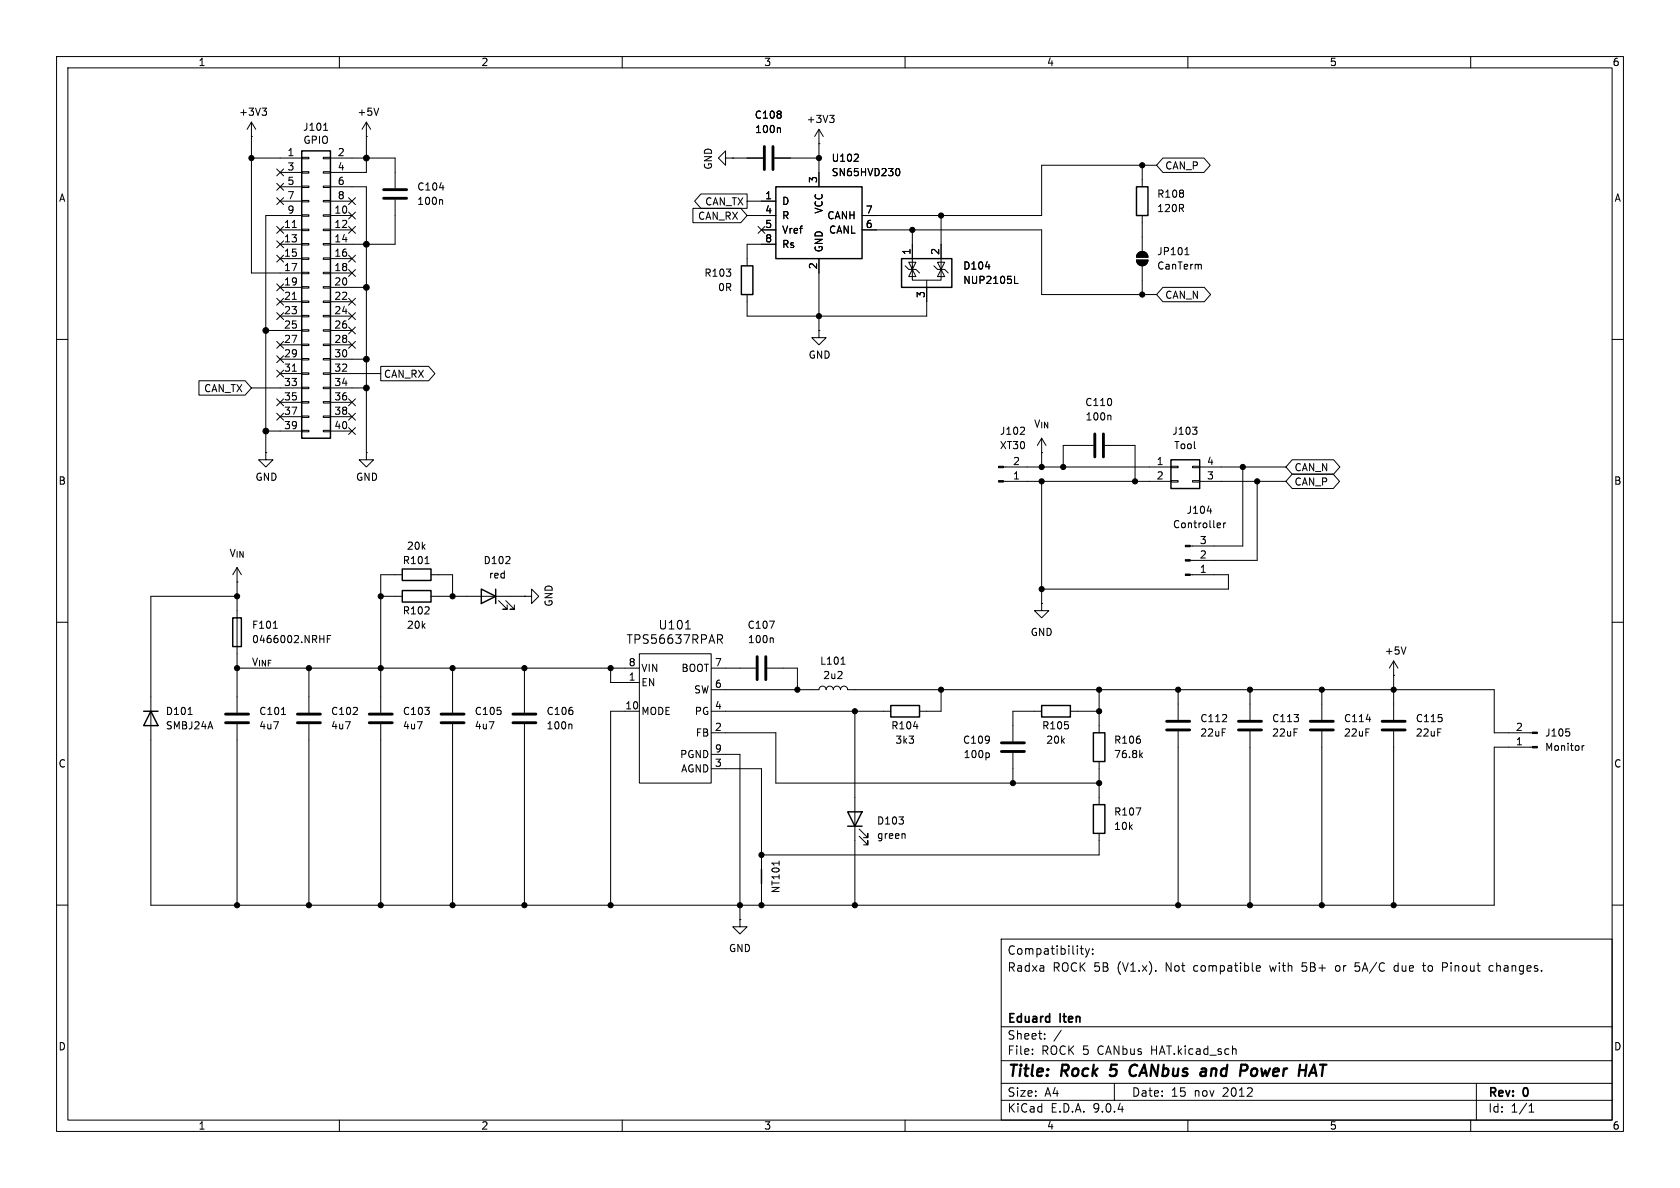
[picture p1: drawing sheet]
<svg xmlns="http://www.w3.org/2000/svg" width="297mm" height="210mm" viewBox="0 0 297 210" stroke-linecap="round" stroke-linejoin="round" font-family="sans-serif">
<g fill="none" stroke="#000" stroke-width=".18">
<path d="M10 10h277v190h-277zM12 12h273v186h-273zM46.3 19.1h.8l-.4 .5M46.9 19.6l.2 .2v.3l-.2 .3M60 10v2M67 19.1l-.5 1.3M110 10v2M160 10v2M210 10v2M260 10v2M44.4 24.1h.1M44.4 21.6l-.7 1.3"/>
<path d="M44.4 21.6l.8 1.3M44.4 21.6v26.7h8.9M44.4 27.9h8.9M48.9 29.9l1.2 1.2M48.9 35l1.2 1.2M48.9 32.4l1.2 1.2M49.5 35.6h3.8M49.5 30.5h3.8M49.5 33h3.8M50.1 29.9l-1.2 1.2M50.1 35l-1.2 1.2M50.1 32.4l-1.2 1.2"/>
<path d="M53.3 27.8h1.3v.3h-1.3zM53.3 30.4h1.3v.2h-1.3zM53.3 32.9h1.3v.2h-1.3zM53.3 35.4h1.3v.3h-1.3zM53.3 38h1.3v.2h-1.3zM53.3 38.1h-6.3v41.9M57.1 27.8h1.3v.3h-1.3zM57.1 30.4h1.3v.2h-1.3zM57.1 32.9h1.3v.2h-1.3zM57.1 35.4h1.3v.3h-1.3zM57.1 38h1.3v.2h-1.3zM57.2 23h.7"/>
<path d="M58.4 35.6h3.8M58.4 38.1h3.8M58.4 27.9h11.4v5.4M58.4 33h6.4v47M61.6 37.5l1.2 1.2M61.6 35l1.2 1.2M62.8 37.5l-1.2 1.2M62.8 35l-1.2 1.2M64.8 24.1h.1M64.8 21.6v8.9h-6.4M64.8 21.6l-.8 1.3M64.8 21.6l.7 1.3"/>
<path d="M69.8 35.3v7.9h-11.4M77.7 33.2h.8M78.1 35.3l.1 .2v.6M122.5 36.8h8.5l1.1 1.3-1.1 1.3h-8.5zM123.9 34.3h8.2v2.5h-8.2l-1.1-1.2zM128.3 27.9v-1.2l-1.3 1.2 1.3 1.3v-1.3h1.2M129.5 27.9h.1M129.5 27.9h5.4M132.1 35.6h5.1M132.1 38.1h5.1M136.9 27.9h7.9M137.8 22.6l.2 .2v.6"/>
<path d="M144.8 25.4h.1M144.8 22.9v10.1M144.8 22.9l-.8 1.2M144.8 22.9l.7 1.2M146.7 20.4h.7l-.4 .5M147.2 20.9l.2 .2v.3l-.2 .3M151 28.5h.8M151.7 27.4v.4M158.5 29.9l.1-.1a.68 .68 0 0 1 .5 .6 .68 .68 0 0 1-.5 .7l-.1-.1M166.4 38.1v9.5M201.9 29.2v3.8M201.9 38.1v6.4"/>
<path d="M204.5 29.2h-20.4v8.9h-31.7M205.6 27.9h7.2l1.2 1.3-1.2 1.3h-7.2l-1.1-1.3zM47 58.4h6.3M48.9 55.3l1.2 1.2M48.9 52.7l1.2 1.2M48.9 42.6l1.2 1.2M48.9 40l1.2 1.2M48.9 45.1l1.2 1.2M48.9 50.2l1.2 1.2M49.5 40.6h3.8M49.5 43.2h3.8M49.5 45.7h3.8"/>
<path d="M49.5 50.8h3.8M49.5 53.3h3.8M49.5 55.9h3.8M50.1 55.3l-1.2 1.2M50.1 52.7l-1.2 1.2M50.1 50.2l-1.2 1.2M50.1 42.6l-1.2 1.2M50.1 40l-1.2 1.2M50.1 45.1l-1.2 1.2M51.7 40.2h.7M51.7 52.9h.7M53.3 40.5h1.3v.3h-1.3z"/>
<path d="M53.3 43.1h1.3v.2h-1.3zM53.3 45.6h1.3v.2h-1.3zM53.3 48.1h1.3v.3h-1.3zM53.3 50.7h1.3v.2h-1.3zM53.3 53.2h1.3v.3h-1.3zM53.3 55.8h1.3v.2h-1.3zM53.3 58.3h1.3v.2h-1.3zM57.1 40.5h1.3v.3h-1.3zM57.1 43.1h1.3v.2h-1.3zM57.1 45.6h1.3v.2h-1.3zM57.1 48.1h1.3v.3h-1.3zM57.1 50.7h1.3v.2h-1.3z"/>
<path d="M57.1 53.2h1.3v.3h-1.3zM57.1 55.8h1.3v.2h-1.3zM57.1 58.3h1.3v.2h-1.3zM58.4 40.6h3.8M58.4 45.7h3.8M58.4 48.3h3.8M58.4 50.8h6.4M58.4 53.3h3.8M58.4 55.9h3.8M58.4 58.4h3.8M61.6 45.1l1.2 1.2M61.6 40l1.2 1.2"/>
<path d="M61.6 52.7l1.2 1.2M61.6 55.3l1.2 1.2M61.6 57.8l1.2 1.2M61.6 47.7l1.2 1.2M62.8 52.7l-1.2 1.2M62.8 47.7l-1.2 1.2M62.8 40l-1.2 1.2M62.8 45.1l-1.2 1.2M62.8 55.3l-1.2 1.2M62.8 57.8l-1.2 1.2M134 40l1.2 1.2M134.6 40.6h2.6"/>
<path d="M135.2 40l-1.2 1.2M137.2 43.2h-5.1v3.8M144.8 58.4v1.3h1.2l-1.2 1.3-1.3-1.3h1.3M144.8 58.4h.1M144.8 45.7v12.7M152.4 40.6h31.7v11.5h20.4M160 47l.7 .6h1.2l.7 .7M161.3 47.6v1.9h5.1v-1.9M161.3 47.6l.6 1.3h-1.2zM161.3 47v.6l.6-1.2h-1.2l.6 1.2M161.3 40.6v7M163.8 49.5v6.4h-31.7v-3.8"/>
<path d="M165.1 47l.6 .6h1.3l.6 .7M165.7 46.4h1.3l-.6 1.2zM166.4 47.6l.6 1.3h-1.3zM174.2 47.1h.8M179.4 50.1h.6M200.9 46h2a1.02 1.02 0 0 1-1 1 1.02 1.02 0 0 1-1-1zM201.2 44.8a1.02 1.02 0 0 1 1.1-.3 1.02 1.02 0 0 1 .6 1h-2zM201.9 47v5.1M205.6 50.8h7.3l1.1 1.3-1.1 1.2h-7.3l-1.1-1.2zM209.5 45h.7M209.7 43.9l.1-.1v1.2M212.3 46.8l.1 .8"/>
<path d="M10 60h2M35.2 67.3h8.1l1.1 1.3-1.1 1.3h-8.1zM44.4 68.6h8.9M47 76.2h6.3M48.9 65.4l1.2 1.2M48.9 73.1l1.2 1.2M48.9 60.4l1.2 1.2M48.9 62.9l1.2 1.2M48.9 70.5l1.2 1.2M49.5 61h3.8M49.5 63.5h3.8M49.5 66h3.8"/>
<path d="M49.5 71.1h3.8M49.5 73.7h3.8M50.1 73.1l-1.2 1.2M50.1 65.4l-1.2 1.2M50.1 60.4l-1.2 1.2M50.1 62.9l-1.2 1.2M50.1 70.5l-1.2 1.2M51.7 65.6h.7M53.3 60.8h1.3v.3h-1.3zM53.3 63.4h1.3v.2h-1.3zM53.3 65.9h1.3v.3h-1.3zM53.3 68.5h1.3v.2h-1.3z"/>
<path d="M53.3 71h1.3v.2h-1.3zM53.3 73.5h1.3v.3h-1.3zM53.3 76.1h1.3v.2h-1.3zM57.1 60.8h1.3v.3h-1.3zM57.1 63.4h1.3v.2h-1.3zM57.1 65.9h1.3v.3h-1.3zM57.1 68.5h1.3v.2h-1.3zM57.1 71h1.3v.2h-1.3zM57.1 73.5h1.3v.3h-1.3zM57.1 76.1h1.3v.2h-1.3zM58.4 61h3.8M58.4 63.5h6.4"/>
<path d="M58.4 66h8.9M58.4 68.6h6.4M58.4 71.1h3.8M58.4 73.7h3.8M58.4 76.2h3.8M61.6 60.4l1.2 1.2M61.6 75.6l1.2 1.2M61.6 73.1l1.2 1.2M61.6 70.5l1.2 1.2M62.8 60.4l-1.2 1.2M62.8 75.6l-1.2 1.2M62.8 73.1l-1.2 1.2"/>
<path d="M62.8 70.5l-1.2 1.2M67.3 64.8h8.5l1.1 1.2-1.1 1.3h-8.5zM181 75.6l.1 .2v.3l-.8 .7h.8M184.1 77.5l-.7 1.2M184.1 77.5l.8 1.2M184.1 77.5v5.1M193.3 78.7h-5.3v3.9M195.3 78.7h5.4v6.4M196.2 73.4l.2 .2v.6M210.8 75.5h.8l-.4 .5M211.5 76.1l.1 .1-.1 .5M285 60h2"/>
<path d="M47 80v1.3h1.3l-1.3 1.3-1.3-1.3h1.3M47 80h.1M64.8 80v1.3h1.2l-1.2 1.3-1.3-1.3h1.3M64.8 80h.1M75.1 99.6h.8M177.4 82.6h29.6M177.4 85.1h29.6M184.1 80h.1M184.1 85.1v21.6M207 82.4h1.3v.3h-1.3zM207 85h1.3v.2h-1.3zM210.8 82.4h1.3v.3h-1.3z"/>
<path d="M210.8 85h1.3v.2h-1.3zM212.1 82.6h15.2M212.1 85.1h15.2M213.4 90.3h.8M215.4 92.4l.3 .1 .1 .2-.6 .2M215.7 93.2l-.3 .1M216.3 92.4v.9M216.7 92.4l-.4 .3M219.7 82.6v13.9h-9.3M222.2 85.1v14h-11.8M228.4 83.8h7.3l1.1 1.3-1.1 1.3h-7.3l-1.1-1.3zM228.4 81.3h7.4l1.1 1.3-1.1 1.2h-7.4l-1.1-1.2z"/>
<path d="M10 110h2M41.9 102.9h.1M41.9 105.4h-15.2v54.6h237.5v-27.9h6.7M41.9 118.1h71.1M41.9 100.3l-.8 1.3M41.9 100.3l.8 1.3M41.9 100.3v25.7M48.3 111.1h.7M54.6 118.1v7.9M57.9 112.9h.4M58.5 112.3h-.6v1.3M67.3 105.4h3.8"/>
<path d="M71.1 101.6h-3.8v24.4M76.2 101.6h3.8v3.8M76.2 105.4h16.5M80 118.1v7.9M88.1 106.2l1.6 1.5h-.8h.8v-.8M89.4 106.2l1.5 1.5h-.7h.7v-.8M92.7 105.4h1.3v-1.3l1.2 1.3-1.2 1.3v-1.3M92.7 105.4h.1M92.7 118.1v7.9M107.9 118.1v2.6h5.1M113 115.6h12.7v22.8h-12.7zM121.2 111.2h.9"/>
<path d="M125.7 118.1h7.9M126.9 112.2h.5l.3 .3-.1 .4-.7 .1M127.2 113l.5 .7M135.6 118.1h5.4v3.8M136 109.8h.9l-.6 1.3M136.5 112.8l.2 .1v.7M148.7 117.4h.7M184.1 106.7v1.3h1.3l-1.3 1.2-1.2-1.2h1.2M184.1 106.7h.1M210.4 101.6h6.8v2.5h-33.1M246.4 119.4h.1M246.4 116.8l-.8 1.3"/>
<path d="M246.4 116.8l.7 1.3M246.4 116.8v10.5M248.6 114.4l-.5 1.2M285 110h2M33.3 126.3h.7M41.9 128v32M49.8 126.3h.7M54.6 128v32M67.3 128v32M80 128v32M92.7 128v32M100.9 128l.2 .2v.6"/>
<path d="M113 125.7h-5.1v34.3M125.7 121.9h19.1a.64 .64 0 0 1 .6-.6 .64 .64 0 0 1 .6 .6 .64 .64 0 0 1 .7-.6 .64 .64 0 0 1 .6 .6 .64 .64 0 0 1 .7-.6 .64 .64 0 0 1 .6 .6 .64 .64 0 0 1 .6-.6 .64 .64 0 0 1 .7 .6h114.3v7.6h6.7M125.7 129.5h11.5v8.9h57.1M125.7 135.9h8.9v24.1M125.7 125.7h31.8M125.7 133.4h5.1v29.2M151.1 125.7v34.3M161.5 128.4h.8M166.4 121.9v3.8h-3.8M174.7 133.1l.2 .2v.4l-.2 .2M179.1 133.1v5.3M184.1 125.7h-5v5.4"/>
<path d="M189.2 125.7h5.1M194.3 121.9v7.6M194.3 134.6v7.6M201.6 133.4l.4 .5M202 133.1l-.5 .5M208.3 121.9v5.4M208.3 129.3v30.7M221 121.9v5.4M221 129.3v30.7M233.7 121.9v5.4M233.7 129.3v30.7M241.5 127.2h.8"/>
<path d="M246.4 129.3v30.7M276.9 128.8h.6M277.4 129.4l.1 .2-.1 .5M279.7 131.8v.9M280.1 131.8l-.4 .3M137.7 152.2v.7M151.9 147.8l1.5 1.6v-.8v.8h-.7M151.9 146.6l1.5 1.5v-.8v.8h-.7M159.9 147.4l.1 .8M194.3 147.3v3.8h-59.7M200.8 142.8h.9l-.6 1.3M10 160h2"/>
<path d="M130.8 162.6v1.2h1.3l-1.3 1.3-1.3-1.3h1.3M130.8 162.6h.1M177 166h108v32h-108zM191 167.7h.5M191.2 167.2v1.3l.3 .2M191.9 167.7l.3 1M192.2 168.7l-.1 .4-.2 .1M192.6 167.7l-.4 1M193.2 168.6v.1M193.2 167.8v.1M222.2 171.6h.5M222.2 170.8l.4-.1 .2 .4-.7 .1"/>
<path d="M230.2 171.6h.1M230.2 170.2v.7v-.1M236.4 170.7l-.3 .3v.4l.3 .3M239.5 171.6l.6 .1M240.3 170.2h-.7l-.1 .7 .6-.1M247 170.7l-.4 .1-.1 .2v.6l.5 .1M251.5 170.7h.5M251.7 171.6l.3 .1M255 170.2h.6l.3 .3-.2 .4-.7 .1M264 170.8l-.5-.1-.3 .3v.4l.2 .2h.6M285 160h2M60 198v2"/>
<path d="M110 198v2M160 198v2M177 194.5h108M177 191.5h108M177 187.5h108M177 181.5h108M182.5 186.3v.1M182.5 185.5v.1M184.7 183.6v.1M184.7 182.8v.1M187.6 182.1l-1.3 2M197 191.5v3"/>
<path d="M210 198v2M218.3 185.4l.2 .2v.8M260 198v2M261 191.5v6.5M270.3 196.6h.9M270.3 195.5l.4-.4v1.5"/>
</g>
<path d="M196.2 190l.2 .2M196.5 188.2l-.2 1 .1-.1M199.7 189.7a.63 .63 0 0 0 1 .4M200.7 188.2a.88 .88 0 0 0-1 .9M221.9 188.9a.62 .62 0 0 0-.7 .4v.7l.3 .2h.3M231.4 190.2l.9-2 .4 2M231.7 189.6h.9" fill="none" stroke="#000" stroke-width=".4"/>
<g fill="#000" stroke="#000" stroke-width=".18">
<path d="M200.9 46h2a1.02 1.02 0 0 1-1 1 1.02 1.02 0 0 1-1-1zM201.2 44.8a1.02 1.02 0 0 1 1.1-.3 1.02 1.02 0 0 1 .6 1h-2zM176.5 85h.9v.2h-.9zM176.5 82.4h.9v.3h-.9zM209.5 98.9h.9v.3h-.9zM209.5 96.4h.9v.2h-.9zM209.5 101.5h.9v.2h-.9zM270.9 132h.9v.2h-.9zM270.9 129.4h.9v.3h-.9z"/>
<circle cx="44.4" cy="27.9" r=".46"/>
<circle cx="64.8" cy="27.9" r=".51"/>
<circle cx="144.8" cy="27.9" r=".46"/>
<circle cx="166.4" cy="38.1" r=".46"/>
<circle cx="201.9" cy="29.2" r=".46"/>
<circle cx="47" cy="58.4" r=".51"/>
<circle cx="64.8" cy="50.8" r=".51"/>
<circle cx="64.8" cy="43.2" r=".51"/>
<circle cx="144.8" cy="55.9" r=".46"/>
<circle cx="161.3" cy="40.6" r=".46"/>
<circle cx="201.9" cy="52.1" r=".46"/>
<circle cx="47" cy="76.2" r=".51"/>
<circle cx="64.8" cy="63.5" r=".51"/>
<circle cx="64.8" cy="68.6" r=".51"/>
<circle cx="184.1" cy="85.1" r=".46"/>
<circle cx="184.1" cy="82.6" r=".46"/>
<circle cx="188" cy="82.6" r=".46"/>
<circle cx="200.7" cy="85.1" r=".46"/>
<circle cx="219.7" cy="82.6" r=".46"/>
<circle cx="222.2" cy="85.1" r=".46"/>
<circle cx="41.9" cy="118.1" r=".46"/>
<circle cx="41.9" cy="105.4" r=".46"/>
<circle cx="54.6" cy="118.1" r=".46"/>
<circle cx="67.3" cy="105.4" r=".46"/>
<circle cx="67.3" cy="118.1" r=".46"/>
<circle cx="80" cy="118.1" r=".46"/>
<circle cx="80" cy="105.4" r=".46"/>
<circle cx="92.7" cy="118.1" r=".46"/>
<circle cx="107.9" cy="118.1" r=".46"/>
<circle cx="184.1" cy="104.1" r=".46"/>
<circle cx="141" cy="121.9" r=".46"/>
<circle cx="151.1" cy="125.7" r=".46"/>
<circle cx="166.4" cy="121.9" r=".46"/>
<circle cx="179.1" cy="138.4" r=".46"/>
<circle cx="194.3" cy="121.9" r=".46"/>
<circle cx="194.3" cy="138.4" r=".46"/>
<circle cx="194.3" cy="125.7" r=".46"/>
<circle cx="208.3" cy="121.9" r=".46"/>
<circle cx="221" cy="121.9" r=".46"/>
<circle cx="233.7" cy="121.9" r=".46"/>
<circle cx="246.4" cy="121.9" r=".46"/>
<circle cx="134.6" cy="151.1" r=".46"/>
<circle cx="41.9" cy="160" r=".46"/>
<circle cx="54.6" cy="160" r=".46"/>
<circle cx="67.3" cy="160" r=".46"/>
<circle cx="80" cy="160" r=".46"/>
<circle cx="92.7" cy="160" r=".46"/>
<circle cx="107.9" cy="160" r=".46"/>
<circle cx="130.8" cy="160" r=".46"/>
<circle cx="134.6" cy="160" r=".46"/>
<circle cx="151.1" cy="160" r=".46"/>
<circle cx="208.3" cy="160" r=".46"/>
<circle cx="221" cy="160" r=".46"/>
<circle cx="233.7" cy="160" r=".46"/>
<circle cx="246.4" cy="160" r=".46"/>
</g>
<g fill="none" stroke="#000" stroke-width=".51">
<path d="M67.8 35.1h4.1M67.8 33.5h4.1M135.1 25.9v4.1M136.7 25.9v4.1M193.5 76.7v4.1M195.1 76.7v4.1M133.9 116.1v4M135.4 116.1v4M39.9 126.2h4M39.9 127.8h4M52.6 126.2h4M52.6 127.8h4"/>
<path d="M65.3 126.2h4M65.3 127.8h4M78 126.2h4M78 127.8h4M90.7 126.2h4M90.7 127.8h4M177 131.3h4.1M177 132.8h4.1M206.2 127.5h4.1M206.2 129h4.1M218.9 127.5h4.1M218.9 129h4.1"/>
<path d="M231.6 127.5h4.1M231.6 129h4.1M244.3 127.5h4.1M244.3 129h4.1"/>
</g>
<g fill="none" stroke="#000" stroke-width=".25">
<path d="M53.3 26.7h5.1v50.8h-5.1zM137.2 33h15.2v12.7h-15.2zM200.9 33h2v5.1h-2zM131.1 47h2v5.1h-2zM159.4 45.7h8.9v5.1h-8.9zM207 81.3h5.1v5.1h-5.1zM41.1 109.2h1.6v5.1h-1.6zM71.1 104.4h5.1v2h-5.1zM71.1 100.6h5.1v2h-5.1zM85.1 104.1l2.5 1.3-2.5 1.3zM87.6 104.1v2.6M25.4 125.7h2.5"/>
<path d="M26.7 125.7l1.2 2.6h-2.5zM157.5 124.7h5.1v2h-5.1zM184.1 124.7h5.1v2h-5.1zM193.3 129.5h2v5.1h-2zM134.6 153.7v2.5M149.9 143.5h2.5l-1.3 2.6zM149.9 146.1h2.5M193.3 142.2h2v5.1h-2z"/>
</g>
<g font-size="2.8">
<text x="178" y="190.9">Title:</text>
<text x="187.7" y="190.9">Rock</text>
<text x="197.1" y="190.9">5</text>
<text x="201.4" y="190.9">CANbus</text>
<text x="214.7" y="190.9">and</text>
<text x="222.5" y="190.9">Power</text>
<text x="233.7" y="190.9">HAT</text>
</g>
<g font-size="2.1">
<text x="116.3" y="111.5">U101</text>
<text x="110.7" y="114">TPS56637RPAR</text>
<text x="178" y="172">Radxa</text>
<text x="178" y="169">Compatibility:</text>
<text x="186.1" y="172">ROCK 5B</text>
<text x="197.7" y="172">(V1.x).</text>
<text x="206.3" y="172">Not</text>
<text x="211.4" y="172">compatible</text>
<text x="225.1" y="172">with</text>
<text x="230.9" y="172">5B+</text>
<text x="237" y="172">or</text>
<text x="240.6" y="172">5A/C</text>
<text x="247.6" y="172">due</text>
<text x="252.9" y="172">to</text>
<text x="256.5" y="172">Pinout</text>
<text x="264.9" y="172">changes.</text>
<text x="178" y="184">Sheet:</text>
<text x="178" y="181.2">Eduard</text>
<text x="187.5" y="181.2">Iten</text>
<text x="178" y="186.7">File:</text>
<text x="184.1" y="186.7">ROCK 5</text>
<text x="194.2" y="186.7">CANbus</text>
<text x="203.8" y="186.7">HAT.kicad_sch</text>
<text x="178" y="196.9">KiCad</text>
<text x="178" y="194.1">Size:</text>
<text x="184.7" y="194.1">A4</text>
<text x="185.7" y="196.9">E.D.A.</text>
<text x="193.3" y="196.9">9.0.4</text>
<text x="200" y="194.1">Date:</text>
<text x="207" y="194.1">15</text>
<text x="211.2" y="194.1">nov</text>
<text x="216.3" y="194.1">2012</text>
<text x="263" y="194.3">Rev:</text>
<text x="263" y="196.9">Id:</text>
<text x="267.1" y="196.9">1/1</text>
<text x="269.4" y="194.3">0</text>
</g>
<g font-size="1.8">
<text x="35" y="11.9">1</text>
<text x="85" y="11.9">2</text>
<text x="135" y="11.9">3</text>
<text x="185" y="11.9">4</text>
<text x="235" y="11.9">5</text>
<text x="285" y="11.9">6</text>
<text x="42.2" y="20.7">+3V3</text>
<text x="53.5" y="23.3">J101</text>
<text x="63.1" y="20.7">+5V</text>
<text x="133.3" y="21.2">C108</text>
<text x="133.4" y="23.7">100n</text>
<text x="142.5" y="21.9">+3V3</text>
<text x="50.7" y="27.7">1</text>
<text x="53.5" y="25.6">GPIO</text>
<text x="59.6" y="27.7">2</text>
<text x="146.9" y="28.8">U102</text>
<text x="10.3" y="35.9">A</text>
<text x="50.7" y="30.2">3</text>
<text x="50.7" y="32.8">5</text>
<text x="50.7" y="35.3">7</text>
<text x="59.6" y="30.2">4</text>
<text x="59.6" y="32.8">6</text>
<text x="59.6" y="35.3">8</text>
<text x="73.7" y="33.9">C104</text>
<text x="126.1" y="30.1" transform="rotate(-90 126.1 30.1)">GND</text>
<text x="135.2" y="35.3">1</text>
<text x="144.5" y="32.5" transform="rotate(-90 144.5 32.5)">3</text>
<text x="146.9" y="31.3">SN65HVD230</text>
<text x="204.5" y="35.2">R108</text>
<text x="205.9" y="30.2">CAN_P</text>
<text x="285.3" y="35.9">A</text>
<text x="50.1" y="40.4">11</text>
<text x="50.7" y="37.8">9</text>
<text x="59" y="37.8">10</text>
<text x="59" y="40.4">12</text>
<text x="73.7" y="36.4">100n</text>
<text x="123.3" y="39.1">CAN_RX</text>
<text x="124.6" y="36.5">CAN_TX</text>
<text x="135.2" y="37.8">4</text>
<text x="135.2" y="40.4">5</text>
<text x="138.2" y="36.4">D</text>
<text x="138.2" y="39">R</text>
<text x="138.2" y="41.5">Vref</text>
<text x="145.6" y="37.9" transform="rotate(-90 145.6 37.9)">VCC</text>
<text x="146.2" y="39">CANH</text>
<text x="146.5" y="41.5">CANL</text>
<text x="153" y="37.8">7</text>
<text x="153" y="40.4">6</text>
<text x="204.5" y="37.7">120R</text>
<text x="50.1" y="42.9">13</text>
<text x="50.1" y="45.5">15</text>
<text x="59" y="42.9">14</text>
<text x="59" y="45.5">16</text>
<text x="135.2" y="42.9">8</text>
<text x="138.2" y="44">Rs</text>
<text x="144.5" y="47.7" transform="rotate(-90 144.5 47.7)">2</text>
<text x="145.6" y="44.7" transform="rotate(-90 145.6 44.7)">GND</text>
<text x="161" y="45.2" transform="rotate(-90 161 45.2)">1</text>
<text x="166.1" y="45.2" transform="rotate(-90 166.1 45.2)">2</text>
<text x="170.2" y="47.9">D104</text>
<text x="204.5" y="45.3">JP101</text>
<text x="204.5" y="47.9">CanTerm</text>
<text x="50.1" y="48">17</text>
<text x="50.1" y="50.5">19</text>
<text x="50.1" y="53.1">21</text>
<text x="59" y="48">18</text>
<text x="59" y="50.5">20</text>
<text x="59" y="53.1">22</text>
<text x="124.4" y="49.1">R103</text>
<text x="126.8" y="51.7">0R</text>
<text x="163.6" y="52.8" transform="rotate(-90 163.6 52.8)">3</text>
<text x="170.2" y="50.4">NUP2105L</text>
<text x="205.9" y="53">CAN_N</text>
<text x="50.1" y="55.6">23</text>
<text x="50.1" y="58.2">25</text>
<text x="59" y="55.6">24</text>
<text x="59" y="58.2">26</text>
<text x="50.1" y="60.7">27</text>
<text x="50.1" y="63.2">29</text>
<text x="50.1" y="65.8">31</text>
<text x="59" y="60.7">28</text>
<text x="59" y="63.2">30</text>
<text x="59" y="65.8">32</text>
<text x="142.9" y="63.6">GND</text>
<text x="36" y="69.5">CAN_TX</text>
<text x="50.1" y="68.3">33</text>
<text x="50.1" y="70.9">35</text>
<text x="59" y="68.3">34</text>
<text x="59" y="70.9">36</text>
<text x="67.8" y="67">CAN_RX</text>
<text x="191.8" y="72">C110</text>
<text x="50.1" y="73.4">37</text>
<text x="50.1" y="75.9">39</text>
<text x="59" y="73.4">38</text>
<text x="59" y="75.9">40</text>
<text x="176.7" y="77.1">J102</text>
<text x="182.7" y="75.8">V_{IN}</text>
<text x="191.8" y="74.5">100n</text>
<text x="207.2" y="77.1">J103</text>
<text x="176.7" y="79.6">XT30</text>
<text x="179" y="82.3">2</text>
<text x="204.4" y="82.3">1</text>
<text x="207.5" y="79.6">Tool</text>
<text x="213.3" y="82.3">4</text>
<text x="228.8" y="83.5">CAN_N</text>
<text x="10.3" y="85.9">B</text>
<text x="45.1" y="85.2">GND</text>
<text x="62.8" y="85.2">GND</text>
<text x="179" y="84.8">1</text>
<text x="204.4" y="84.8">2</text>
<text x="213.3" y="84.8">3</text>
<text x="228.8" y="86">CAN_P</text>
<text x="285.3" y="85.9">B</text>
<text x="207.3" y="93.6">Controller</text>
<text x="209.7" y="91">J104</text>
<text x="40.5" y="98.7">V_{IN}</text>
<text x="71.1" y="99.9">R101</text>
<text x="71.8" y="97.4">20k</text>
<text x="85.4" y="99.9">D102</text>
<text x="212" y="101.3">1</text>
<text x="212" y="98.8">2</text>
<text x="212" y="96.3">3</text>
<text x="86.3" y="102.5">red</text>
<text x="97.9" y="107.3" transform="rotate(-90 97.9 107.3)">GND</text>
<text x="44.5" y="111.4">F101</text>
<text x="44.5" y="113.9">0466002.NRHF</text>
<text x="71.1" y="108.8">R102</text>
<text x="71.8" y="111.4">20k</text>
<text x="132.1" y="111.4">C107</text>
<text x="132.1" y="113.9">100n</text>
<text x="182.1" y="112.6">GND</text>
<text x="44.4" y="117.8">V_{INF}</text>
<text x="111.1" y="117.9">8</text>
<text x="113.3" y="119">VIN</text>
<text x="120.4" y="119">BOOT</text>
<text x="126.3" y="117.9">7</text>
<text x="144.9" y="117.7">L101</text>
<text x="244.7" y="115.9">+5V</text>
<text x="110.4" y="125.5">10</text>
<text x="111.1" y="120.4">1</text>
<text x="113.3" y="121.5">EN</text>
<text x="122.6" y="122.8">SW</text>
<text x="126.3" y="121.7">6</text>
<text x="126.3" y="125.5">4</text>
<text x="145.4" y="120.2">2u2</text>
<text x="29.2" y="126.6">D101</text>
<text x="29.2" y="129.1">SMBJ24A</text>
<text x="45.7" y="126.6">C101</text>
<text x="45.7" y="129.1">4u7</text>
<text x="58.4" y="126.6">C102</text>
<text x="58.4" y="129.1">4u7</text>
<text x="71.1" y="126.6">C103</text>
<text x="71.1" y="129.1">4u7</text>
<text x="83.8" y="126.6">C105</text>
<text x="83.8" y="129.1">4u7</text>
<text x="96.5" y="126.6">C106</text>
<text x="96.5" y="129.1">100n</text>
<text x="113.3" y="126.6">MODE</text>
<text x="122.7" y="126.6">PG</text>
<text x="122.9" y="130.4">FB</text>
<text x="126.3" y="129.3">2</text>
<text x="157.5" y="129.1">R104</text>
<text x="158.2" y="131.7">3k3</text>
<text x="170.1" y="131.7">C109</text>
<text x="184.1" y="129.1">R105</text>
<text x="184.9" y="131.7">20k</text>
<text x="196.9" y="131.7">R106</text>
<text x="212.1" y="127.9">C112</text>
<text x="212.1" y="130.4">22uF</text>
<text x="224.8" y="127.9">C113</text>
<text x="224.8" y="130.4">22uF</text>
<text x="237.5" y="127.9">C114</text>
<text x="237.5" y="130.4">22uF</text>
<text x="250.2" y="127.9">C115</text>
<text x="250.2" y="130.4">22uF</text>
<text x="267.9" y="131.8">1</text>
<text x="267.9" y="129.3">2</text>
<text x="273.1" y="130.4">J105</text>
<text x="10.3" y="135.9">C</text>
<text x="120.1" y="134.2">PGND</text>
<text x="120.3" y="136.8">AGND</text>
<text x="126.3" y="133.1">9</text>
<text x="126.3" y="135.6">3</text>
<text x="170.3" y="134.2">100p</text>
<text x="196.9" y="134.2">76.8k</text>
<text x="273.1" y="132.9">Monitor</text>
<text x="285.3" y="135.9">C</text>
<text x="154.9" y="146">D103</text>
<text x="154.9" y="148.5">green</text>
<text x="196.9" y="144.4">R107</text>
<text x="196.9" y="146.9">10k</text>
<text x="138" y="158" transform="rotate(-90 138 158)">NT101</text>
<text x="128.8" y="168.5">GND</text>
<text x="10.3" y="185.9">D</text>
<text x="285.3" y="185.9">D</text>
<text x="35" y="199.9">1</text>
<text x="85" y="199.9">2</text>
<text x="135" y="199.9">3</text>
<text x="185" y="199.9">4</text>
<text x="235" y="199.9">5</text>
<text x="285" y="199.9">6</text>
</g>
</svg>
